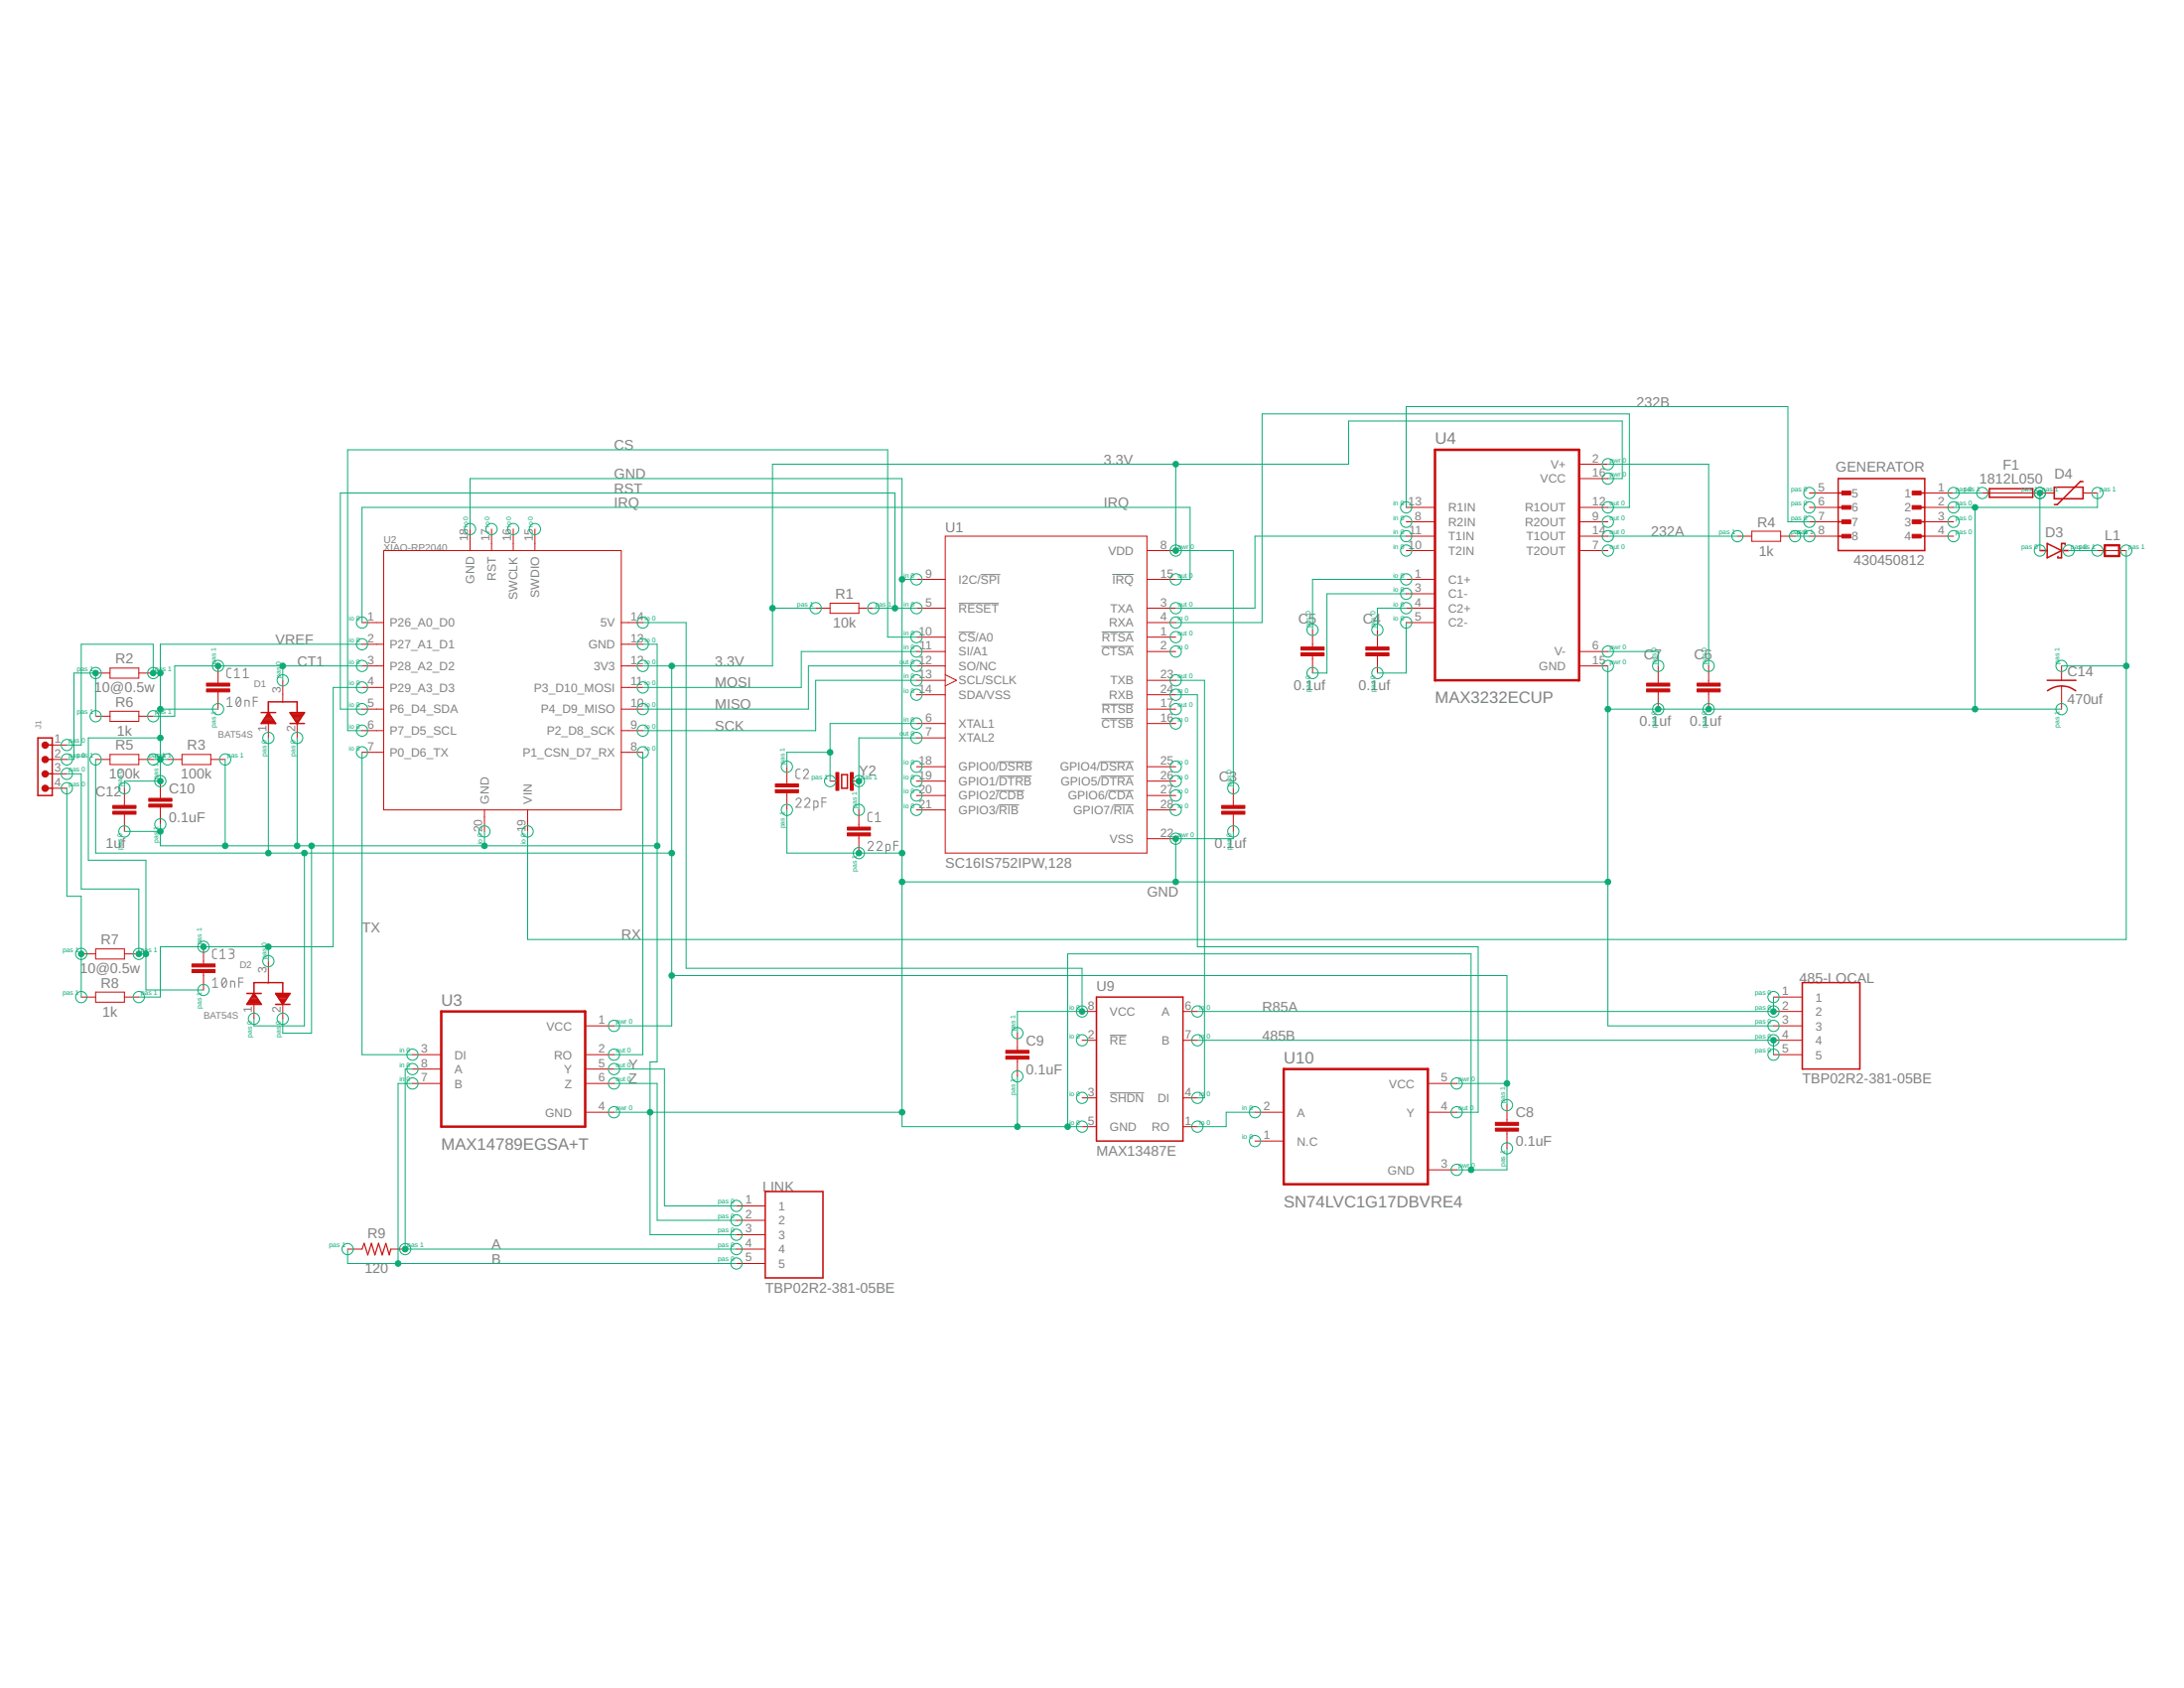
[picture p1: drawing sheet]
<svg xmlns="http://www.w3.org/2000/svg" width="279mm" height="216mm" viewBox="0 0 279 216" stroke-linecap="round" stroke-linejoin="round" font-family="sans-serif">
<g fill="none" stroke="#808080" stroke-width=".13">
<path d="M122.6 77.2h5.2M125.5 73.5h2.5M142.3 73.5h2.7M29 89.5l.4-.3v1.2M29 90.4h.7M29.6 85.5h-.4l-.2 .3 .1 .7 .1 .2h.4M30 86.7h.6M30 85.8l.3-.3v1.2M30.3 89.3l.2-.1a.69 .69 0 0 1 0 1.2 .75 .75 0 0 1-.2-1.1zM30.8 89.5l-.6 .6M31.1 86.7h.7M31.1 85.8l.4-.3v1.2"/>
<path d="M31.3 90.4v-.8l.5 .1 .1 .7M32.4 89.7h.5M32.9 89.2h-.5v1.2M102.4 98.4h-.4l-.2 .3 .1 .8 .5 .1M102.8 98.7a.32 .32 0 0 1 .4-.3 .32 .32 0 0 1 .1 .5l-.5 .7h.6M122.6 80.9h2.2M127.8 97.4h4.3M127.8 99.3h4.2M140.7 97.4h4.3M140.8 99.3h4.2M140.9 82.7h4.1M140.9 91.9h4.1"/>
<path d="M140.9 80.8h4.1M140.9 90.1h4.1M101.8 102.3a.32 .32 0 0 1 .5-.2 .32 .32 0 0 1 .1 .5l-.6 .7h.7M103 102.3a.32 .32 0 0 1 .4-.2 .32 .32 0 0 1 .1 .5l-.5 .7h.6M104.1 103.3l.5-.1v-.5v-.2h-.5v1.2M105.2 102.6h.5M105.7 102.1h-.5v1.2M111 107.9a.32 .32 0 0 1 .5-.3 .32 .32 0 0 1 .1 .5l-.6 .7h.7M111.6 103.9h-.4l-.2 .3 .1 .7 .1 .2h.4M112 105.1h.6M112 104.2l.3-.3v1.2M112.2 107.9a.32 .32 0 0 1 .4-.3 .32 .32 0 0 1 .1 .5l-.5 .7h.6"/>
<path d="M113.3 108.8l.5-.1 .1-.5-.1-.2h-.5v1.2M114.4 108.1h.5M114.9 107.6h-.5v1.2M127.4 101.1h3.6M127.8 103h2.6M141.8 101.1h3.2M142.5 103h2.5M27.2 125.4l.3-.3v1.2M27.2 126.3h.7M27.7 121.4l-.4 .1-.1 .2v.7l.2 .2h.3M28.2 122.6h.6M28.2 121.7l.3-.3v1.2"/>
<path d="M28.5 125.2l.2-.1a.69 .69 0 0 1 0 1.2 .75 .75 0 0 1-.2-1.1zM28.9 125.4l-.5 .6M29.3 121.4h.4a.26 .26 0 0 1 .2 .3 .26 .26 0 0 1-.2 .2h-.3M29.5 126.3v-.8l.5 .1v.7M29.6 121.9a.33 .33 0 0 1 .3 .4 .33 .33 0 0 1-.3 .3h-.3M30.6 125.6h.5M31.1 125.1h-.5v1.2M142 132.4h2.1M142 139.8h4.4"/>
</g>
<g fill="none" stroke="#c90d0c" stroke-width=".13">
<path d="M202 59.4h3.7M46.3 79.6h2.8M49.1 70.4h30.4v33.2h-30.4zM60.1 67.7v2.7M62.9 67.7v2.7M65.7 67.7v2.7M68.4 67.7v2.7M79.5 79.6h2.7M104.4 77.8h1.8M106.2 77.2h3.7v1.2h-3.7zM109.9 77.8h1.8M117.2 74.1h3.7"/>
<path d="M117.2 77.8h3.7M120.9 68.6h25.8v40.5h-25.8zM146.7 74.1h3.7M146.7 77.8h3.7M146.7 79.6h3.7M146.7 70.4h3.7M179.9 68.6h3.7M179.9 74.1h3.7M179.9 77.8h3.7M179.9 79.6h3.7M179.9 70.4h3.7M179.9 64.9h3.7"/>
<path d="M179.9 66.7h3.7M179.9 75.9h3.7M202 68.6h3.7M202 70.4h3.7M202 64.9h3.7M202 66.7h3.7M202 61.2h3.7M222.3 68.6h1.8M224.1 67.9h3.7v1.3h-3.7zM227.8 68.6h1.8M231.5 68.6h3.7M231.5 64.9h3.7"/>
<path d="M231.5 66.7h3.7M231.5 63.1h3.7M246.2 68.6h3.7M246.2 64.9h3.7M246.2 66.7h3.7M246.2 63.1h3.7M253.6 63.1h9.2M266.5 63.1h1.8M268.3 70.4h3.7M6.7 97.1h1.9M6.7 95.3h1.9M6.7 99h1.9"/>
<path d="M12.2 86.1h1.9M12.2 97.1h1.9M12.2 91.6h1.9M14.1 85.4h3.7v1.3h-3.7zM14.1 91h3.7v1.3h-3.7zM14.1 96.5h3.7v1.3h-3.7zM17.8 86.1h1.8M17.8 97.1h1.8M17.8 91.6h1.8M20.5 99.9v2.2M21.4 97.1h1.9M23.3 96.5h3.7v1.3h-3.7z"/>
<path d="M27 97.1h1.8M27.9 85.2v2.2M27.9 88.5v2.2M34.3 92.5v1.9M36.2 87v2.8M38 92.5v1.9M46.3 85.2h2.8M46.3 90.7h2.8M46.3 82.4h2.8M46.3 87.9h2.8M46.3 93.5h2.8M46.3 96.2h2.8"/>
<path d="M79.5 85.2h2.7M79.5 90.7h2.7M79.5 82.4h2.7M79.5 87.9h2.7M79.5 93.5h2.7M79.5 96.2h2.7M100.7 98.1v2.2M106.2 99.9h1M108.9 99.9h1M117.2 81.5h3.7M117.2 83.3h3.7M117.2 92.5h3.7"/>
<path d="M117.2 85.2h3.7M117.2 87h3.7M117.2 88.9h3.7M117.2 98.1h3.7M117.2 99.9h3.7M117.2 94.4h3.7M120.9 86.3l1.5 .7-1.5 .7M146.7 81.5h3.7M146.7 83.3h3.7M146.7 92.5h3.7M146.7 87h3.7M146.7 88.9h3.7"/>
<path d="M146.7 98.1h3.7M146.7 99.9h3.7M146.7 90.7h3.7M167.9 80.6v2.2M167.9 83.9v2.2M176.2 80.6v2.2M176.2 83.9v2.2M202 83.3h3.7M202 85.2h3.7M212.1 85.2v2.2M212.1 88.5v2.2M218.6 85.2v2.2"/>
<path d="M218.6 88.5v2.2M263.7 85.2v1.8M263.7 87.7v3M6.7 100.8h1.9M15.9 100.8v2.2M15.9 104.1v2.2M20.5 103.2v2.2M62 103.6v2.7M67.5 103.6v2.7M100.7 101.4v2.2M109.9 103.6v2.2M109.9 106.9v2.2"/>
<path d="M117.2 101.7h3.7M117.2 103.6h3.7M146.7 101.7h3.7M146.7 103.6h3.7M146.7 107.3h3.7M157.8 100.8v2.2M157.8 104.1v2.2M10.4 122h1.8M10.4 127.5h1.8M12.2 121.4h3.7v1.3h-3.7zM12.2 126.9h3.7v1.3h-3.7zM15.9 122h1.9"/>
<path d="M15.9 127.5h1.9M26 121.1v2.2M26 124.4v2.2M32.5 128.5v1.8M34.3 122.9v2.8M36.2 128.5v1.8M52.8 136.7h3.7M52.8 138.6h3.7M52.8 134.9h3.7M74.9 136.7h3.6M74.9 138.6h3.6M74.9 134.9h3.6"/>
<path d="M74.9 131.2h3.6M130.2 132.1v2.2M130.2 135.4v2.3M138.4 129.4h1.9M138.4 133.1h1.9M151.3 129.4h1.9M151.3 133.1h1.9M182.7 138.6h3.7M226.9 134.9h3.7M226.9 131.2h3.7M226.9 129.4h3.7M226.9 133.1h3.7"/>
<path d="M226.9 127.5h3.7M44.5 159.8h1.8M50 159.8h1.8M74.9 142.3h3.6M94.2 154.2h3.7M94.2 156.1h3.7M94.2 157.9h3.7M94.2 159.8h3.7M138.4 144.1h1.9M138.4 140.4h1.9M151.3 144.1h1.9M151.3 140.4h1.9"/>
<path d="M160.5 142.3h3.7M160.5 145.9h3.7M182.7 142.3h3.7M182.7 149.6h3.7M192.8 141.4v2.2M192.8 144.7v2.2M94.2 161.6h3.7"/>
</g>
<path d="M183.6 57.5h18.4v29.5h-18.4zM56.5 129.4h18.4v14.7h-18.4zM164.2 136.7h18.5v14.8h-18.5z" fill="none" stroke="#c90d0c" stroke-width=".32"/>
<g fill="#c90d0c" stroke="#c90d0c" stroke-width=".13">
<path d="M108.4 106.5h3v.4h-3z"/>
<path d="M108.4 105.8h3v.4h-3z"/>
<path d="M99.2 101h3v.4h-3z"/>
<path d="M99.2 100.3h3v.3h-3z"/>
<path d="M106.9 98.8h.4v2.3h-.4z"/>
<path d="M108.8 98.8h.4v2.3h-.4z"/>
<path d="M156.3 103.8h3v.3h-3z"/>
<path d="M156.3 103h3v.4h-3z"/>
<path d="M174.7 83.5h3v.4h-3z"/>
<path d="M174.7 82.8h3v.3h-3z"/>
<path d="M166.4 83.5h3v.4h-3z"/>
<path d="M166.4 82.8h3v.3h-3z"/>
<path d="M217.1 88.1h3v.4h-3z"/>
<path d="M217.1 87.4h3v.4h-3z"/>
<path d="M210.7 88.1h2.9v.4h-2.9z"/>
<path d="M210.7 87.4h2.9v.4h-2.9z"/>
<path d="M244.6 62.8h1.2v.5h-1.2z"/>
<path d="M244.6 64.7h1.2v.4h-1.2z"/>
<path d="M244.6 66.5h1.2v.5h-1.2z"/>
<path d="M244.6 68.3h1.2v.5h-1.2z"/>
<path d="M235.6 62.8h1.2v.5h-1.2z"/>
<path d="M235.6 64.7h1.2v.4h-1.2z"/>
<path d="M235.6 66.5h1.2v.5h-1.2z"/>
<path d="M235.6 68.3h1.2v.5h-1.2z"/>
<path d="M191.3 144.3h3v.4h-3z"/>
<path d="M191.3 143.6h3v.3h-3z"/>
<path d="M128.7 135.1h2.9v.4h-2.9z"/>
<path d="M128.7 134.3h2.9v.4h-2.9z"/>
<path d="M19 102.8h3v.4h-3z"/>
<path d="M19 102.1h3v.4h-3z"/>
<path d="M26.4 88.1h3v.4h-3z"/>
<path d="M26.4 87.4h3v.4h-3z"/>
<path d="M14.4 103.8h3v.3h-3z"/>
<path d="M14.4 103h3v.4h-3z"/>
<path d="M24.6 124h2.9v.4h-2.9z"/>
<path d="M24.6 123.3h2.9v.4h-2.9z"/>
</g>
<g fill="none" stroke="#c90d0c" stroke-width=".19">
<path d="M235.2 61.2h11v9.2h-11zM235.2 63.1h1.4M235.2 64.9h1.4M235.2 66.7h1.4M235.2 68.6h1.4M244.8 63.1h1.4M244.8 64.9h1.4M244.8 66.7h1.4M244.8 68.6h1.4M254.5 62.5h5.6v1.1h-5.6zM261 70.4h.9M261.9 69.5l1.8 .9-1.8 1z"/>
<path d="M262.8 62.3h3.7v1.5h-3.7zM263.7 70.4h.9M264.2 69.7v-.2h-.5v1.9h-.4v-.2M266.5 61.6h-.4l-2.9 2.9h-.4M4.8 94.4h1.9v7.3h-1.9zM5.8 97.1h.9M5.8 95.3h.9M5.8 99h.9M33.4 91.1h1.9M33.5 92.4h1.7M33.6 92.2h1.5M33.7 92.1h1.3"/>
<path d="M33.8 91.9h1.1M33.9 91.8h.9M34 91.6h.7M34.1 91.5h.5M34.2 91.3h.3M34.3 91.2h.1M34.3 91.1l1 1.4h-1.9zM34.3 91.1v-1.3h3.7v1.3M37.1 91.1h1.8l-.9 1.4zM37.1 92.5h1.8M37.1 91.2h1.8M37.2 91.3h1.6"/>
<path d="M37.3 91.5h1.4M37.4 91.6h1.2M37.5 91.8h1M37.6 91.9h.8M37.7 92.1h.6M37.8 92.2h.4M37.9 92.4h.2M107.7 99.1h.7v1.7h-.7zM261.9 87h3.7M261.9 88.3a2.94 2.94 0 0 1 3.6 0M5.8 100.8h.9M31.6 127.1h1.8"/>
<path d="M31.6 128.4h1.8M31.7 128.2h1.6M31.8 128.1h1.4M31.9 127.9h1.2M32 127.8h1M32.1 127.6h.8M32.2 127.5h.6M32.3 127.3h.4M32.4 127.2h.2M32.5 127.1l.9 1.4h-1.8zM32.5 127.1v-1.4h3.7v1.4M35.3 127.1h1.8l-.9 1.4z"/>
<path d="M35.3 128.5h1.8M35.3 127.2h1.7M35.4 127.3h1.5M35.5 127.5h1.3M35.6 127.6h1.1M35.7 127.8h.9M35.8 127.9h.7M35.9 128.1h.5M36 128.2h.3M36.1 128.4h.1M140.3 127.5h11v18.4h-11zM230.6 125.7h7.3v11h-7.3z"/>
<path d="M97.9 152.4h7.4v11h-7.4z"/>
</g>
<path d="M46.3 159.8l.3-.8 .5 1.5 .4-1.5 .5 1.5 .4-1.5 .5 1.5 .5-1.5 .4 1.5 .2-.7" fill="none" stroke="#c90d0c" stroke-width=".15"/>
<path d="M269.3 69.7h1.8v1.4h-1.8z" fill="none" stroke="#c90d0c" stroke-width=".3"/>
<g fill="#c90d0c" stroke="#c90d0c" stroke-width=".13">
<circle cx="5.8" cy="97.1" r=".42"/>
<circle cx="5.8" cy="95.3" r=".42"/>
<circle cx="5.8" cy="99" r=".42"/>
<circle cx="5.8" cy="100.8" r=".42"/>
</g>
<g fill="none" stroke="#0dab76" stroke-width=".13">
<path d="M150.4 59.4v11h7.4v30.4M205.7 59.4h12.9v25.8M60.1 67.7v-6.5h55.3v82.9h23M82.2 79.6h5.6v44.2h50.6v5.6h-8.2v2.7M98.8 77.8h5.6M111.7 77.8h5.5M114.5 77.8v-14.7h-71v27.6h2.8M115.4 74.1h1.8M150.4 74.1h1.9v-9.2h-106v14.7M179.9 74.1h-12v6.5M179.9 68.6h-19.4v9.2h-10.1M179.9 77.8h-3.7v2.8"/>
<path d="M179.9 75.9h-10.1v10.2h-1.9M179.9 79.6v6.5h-3.7M179.9 64.9v-12.9h48.8v14.7h2.8M205.7 61.2h1.8v-7.4h-35v5.6h-73.7v25.8h-16.6M205.7 64.9h2.7v-12h-46.9v26.7h-11.1M205.7 68.6h16.6M229.6 68.6h1.9M249.9 63.1h3.7M252.7 64.9v25.8M261 63.1v7.3M264.6 70.4h3.7M268.3 63.1v1.8h-18.4"/>
<path d="M272 70.4v49.8h-204.5v-13.9M8.6 99h1.8v14.7h7.4v8.3h.9M12.2 91.6v-5.5h-2.7v11h-.9M12.2 97.1v12h73.7M19.6 97.1h1.8M20.5 90.7h7.4M20.5 94.4h-9.2v15.6h7.4v16.6h7.3M20.5 86.1h-.9v-3.7h-9.2v12.9h-1.8M28.8 97.1v11.1M34.3 94.4v14.7M36.2 85.2v1.8M38 94.4v13.8"/>
<path d="M46.3 85.2h-23.9v6.4h-2.8M46.3 87.9h-3.7v33.2h-22.1v6.4h-2.7M46.3 96.2v38.7h6.5M46.3 82.4h-25.8v17.5h-4.6v.9M82.2 96.2v38.7h-3.7M82.2 82.4h1.9v53.4h-.9v22.1h11M85.9 85.2v46h-7.4M106.2 96.2h-5.5v1.9M117.2 85.2h-13.8v5.5h-21.2M117.2 83.3h-14.7v4.6h-20.3M117.2 81.5h-3.6v-24h-69.1v36h1.8M117.2 87h-12.8v6.5h-22.2"/>
<path d="M117.2 92.5h-11v7.4M117.2 94.4h-7.3v9.2M150.4 87h3.7v53.4h-.9M150.4 88.9h2.8v32.2h35.9v21.2h-2.7M205.7 90.7h58M205.7 83.3h6.4v1.9M205.7 85.2v46h21.2M263.7 85.2h8.3M8.6 100.8v13.8h1.8v12.9M15.9 106.3h4.6M20.5 105.4v2.8h63.6M38.9 109.1v22.1h-6.4v-.9"/>
<path d="M39.9 108.2v23.9h-3.7v-1.8M62 106.3v1.9M100.7 103.6v5.5h14.7M115.4 112.8h90.3M157.8 106.3v1h-7.4v5.5M34.3 121.1v1.8M52.8 136.7h-1v23.1h42.4M52.8 138.6h-1.9v23M78.5 136.7h6.5v17.5h9.2M78.5 138.6h5.6v17.5h10.1M85.9 124.8h106.9v16.6M130.2 137.7v6.4"/>
<path d="M153.2 133.1h73.7v1.8M186.4 138.6h6.4M226.9 127.5v1.9h-73.7M44.5 159.8v1.8h49.7M78.5 142.3h36.9M136.6 144.1v-22.1h51.6v27.6M160.5 142.3h-3.6v1.8h-3.7M192.8 146.9v2.7h-6.4"/>
<circle cx="205.7" cy="59.4" r=".72"/>
<circle cx="46.3" cy="79.6" r=".72"/>
<circle cx="60.1" cy="67.7" r=".72"/>
<circle cx="62.9" cy="67.7" r=".72"/>
<circle cx="65.7" cy="67.7" r=".72"/>
<circle cx="68.4" cy="67.7" r=".72"/>
<circle cx="82.2" cy="79.6" r=".72"/>
<circle cx="104.4" cy="77.8" r=".72"/>
<circle cx="111.7" cy="77.8" r=".72"/>
<circle cx="117.2" cy="77.8" r=".72"/>
<circle cx="117.2" cy="74.1" r=".72"/>
<circle cx="150.4" cy="79.6" r=".72"/>
<circle cx="150.4" cy="77.8" r=".72"/>
<circle cx="150.4" cy="74.1" r=".72"/>
<circle cx="150.4" cy="70.4" r=".72"/>
<circle cx="179.9" cy="70.4" r=".72"/>
<circle cx="179.9" cy="77.8" r=".72"/>
<circle cx="179.9" cy="79.6" r=".72"/>
<circle cx="179.9" cy="64.9" r=".72"/>
<circle cx="179.9" cy="68.6" r=".72"/>
<circle cx="179.9" cy="74.1" r=".72"/>
<circle cx="179.9" cy="66.7" r=".72"/>
<circle cx="179.9" cy="75.9" r=".72"/>
<circle cx="205.7" cy="64.9" r=".72"/>
<circle cx="205.7" cy="68.6" r=".72"/>
<circle cx="205.7" cy="66.7" r=".72"/>
<circle cx="205.7" cy="61.2" r=".72"/>
<circle cx="205.7" cy="70.4" r=".72"/>
<circle cx="222.3" cy="68.6" r=".72"/>
<circle cx="229.6" cy="68.6" r=".72"/>
<circle cx="231.5" cy="63.1" r=".72"/>
<circle cx="231.5" cy="66.7" r=".72"/>
<circle cx="231.5" cy="64.9" r=".72"/>
<circle cx="231.5" cy="68.6" r=".72"/>
<circle cx="249.9" cy="66.7" r=".72"/>
<circle cx="249.9" cy="64.9" r=".72"/>
<circle cx="249.9" cy="63.1" r=".72"/>
<circle cx="249.9" cy="68.6" r=".72"/>
<circle cx="253.6" cy="63.1" r=".72"/>
<circle cx="261" cy="63.1" r=".72"/>
<circle cx="261" cy="70.4" r=".72"/>
<circle cx="264.6" cy="70.4" r=".72"/>
<circle cx="268.3" cy="63.1" r=".72"/>
<circle cx="268.3" cy="70.4" r=".72"/>
<circle cx="272" cy="70.4" r=".72"/>
<circle cx="8.6" cy="97.1" r=".72"/>
<circle cx="8.6" cy="95.3" r=".72"/>
<circle cx="8.6" cy="99" r=".72"/>
<circle cx="12.2" cy="97.1" r=".72"/>
<circle cx="12.2" cy="91.6" r=".72"/>
<circle cx="12.2" cy="86.1" r=".72"/>
<circle cx="19.6" cy="91.6" r=".72"/>
<circle cx="19.6" cy="97.1" r=".72"/>
<circle cx="19.6" cy="86.1" r=".72"/>
<circle cx="20.5" cy="99.9" r=".72"/>
<circle cx="21.4" cy="97.1" r=".72"/>
<circle cx="27.9" cy="90.7" r=".72"/>
<circle cx="27.9" cy="85.2" r=".72"/>
<circle cx="28.8" cy="97.1" r=".72"/>
<circle cx="34.3" cy="94.4" r=".72"/>
<circle cx="36.2" cy="87" r=".72"/>
<circle cx="38" cy="94.4" r=".72"/>
<circle cx="46.3" cy="93.5" r=".72"/>
<circle cx="46.3" cy="87.9" r=".72"/>
<circle cx="46.3" cy="90.7" r=".72"/>
<circle cx="46.3" cy="96.2" r=".72"/>
<circle cx="46.3" cy="82.4" r=".72"/>
<circle cx="46.3" cy="85.2" r=".72"/>
<circle cx="82.2" cy="96.2" r=".72"/>
<circle cx="82.2" cy="90.7" r=".72"/>
<circle cx="82.2" cy="93.5" r=".72"/>
<circle cx="82.2" cy="87.9" r=".72"/>
<circle cx="82.2" cy="82.4" r=".72"/>
<circle cx="82.2" cy="85.2" r=".72"/>
<circle cx="100.7" cy="98.1" r=".72"/>
<circle cx="106.2" cy="99.9" r=".72"/>
<circle cx="109.9" cy="99.9" r=".72"/>
<circle cx="117.2" cy="99.9" r=".72"/>
<circle cx="117.2" cy="94.4" r=".72"/>
<circle cx="117.2" cy="88.9" r=".72"/>
<circle cx="117.2" cy="98.1" r=".72"/>
<circle cx="117.2" cy="92.5" r=".72"/>
<circle cx="117.2" cy="87" r=".72"/>
<circle cx="117.2" cy="83.3" r=".72"/>
<circle cx="117.2" cy="85.2" r=".72"/>
<circle cx="117.2" cy="81.5" r=".72"/>
<circle cx="150.4" cy="99.9" r=".72"/>
<circle cx="150.4" cy="90.7" r=".72"/>
<circle cx="150.4" cy="88.9" r=".72"/>
<circle cx="150.4" cy="98.1" r=".72"/>
<circle cx="150.4" cy="92.5" r=".72"/>
<circle cx="150.4" cy="87" r=".72"/>
<circle cx="150.4" cy="81.5" r=".72"/>
<circle cx="150.4" cy="83.3" r=".72"/>
<circle cx="167.9" cy="80.6" r=".72"/>
<circle cx="167.9" cy="86.1" r=".72"/>
<circle cx="176.2" cy="80.6" r=".72"/>
<circle cx="176.2" cy="86.1" r=".72"/>
<circle cx="205.7" cy="85.2" r=".72"/>
<circle cx="205.7" cy="83.3" r=".72"/>
<circle cx="212.1" cy="90.7" r=".72"/>
<circle cx="212.1" cy="85.2" r=".72"/>
<circle cx="218.6" cy="90.7" r=".72"/>
<circle cx="218.6" cy="85.2" r=".72"/>
<circle cx="263.7" cy="90.7" r=".72"/>
<circle cx="263.7" cy="85.2" r=".72"/>
<circle cx="8.6" cy="100.8" r=".72"/>
<circle cx="15.9" cy="106.3" r=".72"/>
<circle cx="15.9" cy="100.8" r=".72"/>
<circle cx="20.5" cy="105.4" r=".72"/>
<circle cx="62" cy="106.3" r=".72"/>
<circle cx="67.5" cy="106.3" r=".72"/>
<circle cx="100.7" cy="103.6" r=".72"/>
<circle cx="109.9" cy="109.1" r=".72"/>
<circle cx="109.9" cy="103.6" r=".72"/>
<circle cx="117.2" cy="103.6" r=".72"/>
<circle cx="117.2" cy="101.7" r=".72"/>
<circle cx="150.4" cy="101.7" r=".72"/>
<circle cx="150.4" cy="103.6" r=".72"/>
<circle cx="150.4" cy="107.3" r=".72"/>
<circle cx="157.8" cy="100.8" r=".72"/>
<circle cx="157.8" cy="106.3" r=".72"/>
<circle cx="10.4" cy="127.5" r=".72"/>
<circle cx="10.4" cy="122" r=".72"/>
<circle cx="17.8" cy="122" r=".72"/>
<circle cx="17.8" cy="127.5" r=".72"/>
<circle cx="26" cy="126.6" r=".72"/>
<circle cx="26" cy="121.1" r=".72"/>
<circle cx="32.5" cy="130.3" r=".72"/>
<circle cx="34.3" cy="122.9" r=".72"/>
<circle cx="36.2" cy="130.3" r=".72"/>
<circle cx="52.8" cy="138.6" r=".72"/>
<circle cx="52.8" cy="134.9" r=".72"/>
<circle cx="52.8" cy="136.7" r=".72"/>
<circle cx="78.5" cy="138.6" r=".72"/>
<circle cx="78.5" cy="134.9" r=".72"/>
<circle cx="78.5" cy="131.2" r=".72"/>
<circle cx="78.5" cy="136.7" r=".72"/>
<circle cx="130.2" cy="137.7" r=".72"/>
<circle cx="130.2" cy="132.1" r=".72"/>
<circle cx="138.4" cy="129.4" r=".72"/>
<circle cx="138.4" cy="133.1" r=".72"/>
<circle cx="153.2" cy="129.4" r=".72"/>
<circle cx="153.2" cy="133.1" r=".72"/>
<circle cx="186.4" cy="138.6" r=".72"/>
<circle cx="226.9" cy="134.9" r=".72"/>
<circle cx="226.9" cy="127.5" r=".72"/>
<circle cx="226.9" cy="131.2" r=".72"/>
<circle cx="226.9" cy="129.4" r=".72"/>
<circle cx="226.9" cy="133.1" r=".72"/>
<circle cx="44.5" cy="159.8" r=".72"/>
<circle cx="51.8" cy="159.8" r=".72"/>
<circle cx="78.5" cy="142.3" r=".72"/>
<circle cx="94.2" cy="156.1" r=".72"/>
<circle cx="94.2" cy="159.8" r=".72"/>
<circle cx="94.2" cy="157.9" r=".72"/>
<circle cx="94.2" cy="154.2" r=".72"/>
<circle cx="138.4" cy="140.4" r=".72"/>
<circle cx="138.4" cy="144.1" r=".72"/>
<circle cx="153.2" cy="140.4" r=".72"/>
<circle cx="153.2" cy="144.1" r=".72"/>
<circle cx="160.5" cy="145.9" r=".72"/>
<circle cx="160.5" cy="142.3" r=".72"/>
<circle cx="186.4" cy="142.3" r=".72"/>
<circle cx="186.4" cy="149.6" r=".72"/>
<circle cx="192.8" cy="146.9" r=".72"/>
<circle cx="192.8" cy="141.4" r=".72"/>
<circle cx="94.2" cy="161.6" r=".72"/>
</g>
<g fill="#0dab76" stroke="#0dab76" stroke-width=".13">
<circle cx="114.5" cy="77.8" r=".36"/>
<circle cx="106.2" cy="96.2" r=".36"/>
<circle cx="109.9" cy="99.9" r=".36"/>
<circle cx="51.8" cy="159.8" r=".36"/>
<circle cx="50.9" cy="161.6" r=".36"/>
<circle cx="138.4" cy="129.4" r=".36"/>
<circle cx="226.9" cy="129.4" r=".36"/>
<circle cx="226.9" cy="133.1" r=".36"/>
<circle cx="272" cy="85.2" r=".36"/>
<circle cx="12.2" cy="86.1" r=".36"/>
<circle cx="27.9" cy="85.2" r=".36"/>
<circle cx="36.2" cy="85.2" r=".36"/>
<circle cx="10.4" cy="122" r=".36"/>
<circle cx="26" cy="121.1" r=".36"/>
<circle cx="34.3" cy="121.1" r=".36"/>
<circle cx="17.8" cy="122" r=".36"/>
<circle cx="18.7" cy="122" r=".36"/>
<circle cx="20.5" cy="97.1" r=".36"/>
<circle cx="19.6" cy="86.1" r=".36"/>
<circle cx="20.5" cy="90.7" r=".36"/>
<circle cx="20.5" cy="99.9" r=".36"/>
<circle cx="20.5" cy="94.4" r=".36"/>
<circle cx="20.5" cy="86.1" r=".36"/>
<circle cx="192.8" cy="138.6" r=".36"/>
<circle cx="85.9" cy="85.2" r=".36"/>
<circle cx="150.4" cy="70.4" r=".36"/>
<circle cx="98.8" cy="77.8" r=".36"/>
<circle cx="150.4" cy="59.4" r=".36"/>
<circle cx="85.9" cy="124.8" r=".36"/>
<circle cx="85.9" cy="109.1" r=".36"/>
<circle cx="34.3" cy="109.1" r=".36"/>
<circle cx="38.9" cy="109.1" r=".36"/>
<circle cx="136.6" cy="144.1" r=".36"/>
<circle cx="188.2" cy="149.6" r=".36"/>
<circle cx="115.4" cy="74.1" r=".36"/>
<circle cx="115.4" cy="112.8" r=".36"/>
<circle cx="115.4" cy="109.1" r=".36"/>
<circle cx="109.9" cy="109.1" r=".36"/>
<circle cx="150.4" cy="107.3" r=".36"/>
<circle cx="83.2" cy="142.3" r=".36"/>
<circle cx="212.1" cy="90.7" r=".36"/>
<circle cx="205.7" cy="90.7" r=".36"/>
<circle cx="150.4" cy="112.8" r=".36"/>
<circle cx="130.2" cy="144.1" r=".36"/>
<circle cx="115.4" cy="142.3" r=".36"/>
<circle cx="62" cy="108.2" r=".36"/>
<circle cx="84.1" cy="108.2" r=".36"/>
<circle cx="28.8" cy="108.2" r=".36"/>
<circle cx="38" cy="108.2" r=".36"/>
<circle cx="20.5" cy="106.3" r=".36"/>
<circle cx="39.9" cy="108.2" r=".36"/>
<circle cx="218.6" cy="90.7" r=".36"/>
<circle cx="252.7" cy="64.9" r=".36"/>
<circle cx="205.7" cy="112.8" r=".36"/>
<circle cx="252.7" cy="90.7" r=".36"/>
<circle cx="261" cy="63.1" r=".36"/>
</g>
<g font-size="2.1" fill="#808080">
<text x="183.6" y="56.8">U4</text>
<text x="183.6" y="89.9">MAX3232ECUP</text>
<text x="56.4" y="128.6">U3</text>
<text x="164.2" y="136">U10</text>
<text x="56.4" y="147">MAX14789EGSA+T</text>
<text x="164.2" y="154.4">SN74LVC1G17DBVRE4</text>
</g>
<g font-size="1.8" fill="#808080">
<text x="209.4" y="52">232B</text>
<text x="78.6" y="57.5">CS</text>
<text x="141.2" y="59.4">3.3V</text>
<text x="78.6" y="64.9">IRQ</text>
<text x="78.6" y="63.1">RST</text>
<text x="78.6" y="61.2">GND</text>
<text x="141.2" y="64.9">IRQ</text>
<text x="234.9" y="60.3">GENERATOR</text>
<text x="253.2" y="61.8">1812L050</text>
<text x="256.2" y="60">F1</text>
<text x="262.8" y="61.2">D4</text>
<text x="120.9" y="68">U1</text>
<text x="211.2" y="68.6">232A</text>
<text x="224.8" y="67.4">R4</text>
<text x="225" y="71.1">1k</text>
<text x="261.6" y="68.8">D3</text>
<text x="269.3" y="69">L1</text>
<text x="106.9" y="76.6">R1</text>
<text x="237.1" y="72.3">430450812</text>
<text x="35.3" y="82.4">VREF</text>
<text x="106.6" y="80.3">10k</text>
<text x="166.1" y="79.7">C5</text>
<text x="174.4" y="79.7">C4</text>
<text x="12.1" y="88.6">10@0.5w</text>
<text x="14.7" y="84.9">R2</text>
<text x="38" y="85.2">CT1</text>
<text x="91.5" y="87.9">MOSI</text>
<text x="91.5" y="85.2">3.3V</text>
<text x="165.5" y="88.2">0.1uf</text>
<text x="173.8" y="88.2">0.1uf</text>
<text x="210.3" y="84.3">C7</text>
<text x="216.7" y="84.3">C6</text>
<text x="264.5" y="86.5">C14</text>
<text x="14.7" y="95.9">R5</text>
<text x="14.7" y="90.4">R6</text>
<text x="15" y="94.1">1k</text>
<text x="24" y="95.9">R3</text>
<text x="91.5" y="90.7">MISO</text>
<text x="91.5" y="93.5">SCK</text>
<text x="209.7" y="92.8">0.1uf</text>
<text x="216.2" y="92.8">0.1uf</text>
<text x="264.5" y="90">470uf</text>
<text x="12.2" y="101.8">C12</text>
<text x="13.9" y="99.6">100k</text>
<text x="21.6" y="101.5">C10</text>
<text x="23.2" y="99.6">100k</text>
<text x="109.9" y="99.2">Y2</text>
<text x="155.9" y="100">C3</text>
<text x="21.6" y="105.2">0.1uF</text>
<text x="13.5" y="108.5">1uf</text>
<text x="120.9" y="111">SC16IS752IPW,128</text>
<text x="155.4" y="108.5">0.1uf</text>
<text x="46.3" y="119.2">TX</text>
<text x="146.7" y="114.6">GND</text>
<text x="10.2" y="124.5">10@0.5w</text>
<text x="12.9" y="120.8">R7</text>
<text x="79.5" y="120.2">RX</text>
<text x="230.2" y="125.7">485-LOCAL</text>
<text x="12.9" y="126.3">R8</text>
<text x="13.1" y="130">1k</text>
<text x="140.3" y="126.8">U9</text>
<text x="161.5" y="129.4">R85A</text>
<text x="80.4" y="136.7">Y</text>
<text x="131.3" y="137.4">0.1uF</text>
<text x="131.3" y="133.7">C9</text>
<text x="161.5" y="133.1">485B</text>
<text x="80.4" y="138.6">Z</text>
<text x="193.9" y="142.9">C8</text>
<text x="230.6" y="138.6">TBP02R2-381-05BE</text>
<text x="140.3" y="147.8">MAX13487E</text>
<text x="193.9" y="146.6">0.1uF</text>
<text x="97.5" y="152.4">LINK</text>
<text x="47" y="158.4">R9</text>
<text x="62.9" y="159.8">A</text>
<text x="62.9" y="161.6">B</text>
<text x="46.7" y="162.8">120</text>
<text x="97.9" y="165.3">TBP02R2-381-05BE</text>
</g>
<g font-size="1.5" fill="#808080">
<text x="198.4" y="59.9">V+</text>
<text x="203.7" y="59.1">2</text>
<text x="180.2" y="64.6">13</text>
<text x="185.3" y="65.5">R1IN</text>
<text x="195.1" y="65.5">R1OUT</text>
<text x="197" y="61.8">VCC</text>
<text x="203.7" y="61">16</text>
<text x="203.7" y="64.6">12</text>
<text x="232.6" y="62.8">5</text>
<text x="232.6" y="64.6">6</text>
<text x="236.9" y="63.6">5</text>
<text x="236.9" y="65.5">6</text>
<text x="243.7" y="63.6">1</text>
<text x="243.7" y="65.5">2</text>
<text x="247.9" y="62.8">1</text>
<text x="247.9" y="64.6">2</text>
<text x="59.9" y="69.3" transform="rotate(-90 59.9 69.3)">18</text>
<text x="62.6" y="69.3" transform="rotate(-90 62.6 69.3)">17</text>
<text x="65.4" y="69.3" transform="rotate(-90 65.4 69.3)">16</text>
<text x="68.2" y="69.3" transform="rotate(-90 68.2 69.3)">15</text>
<text x="141.8" y="71">VDD</text>
<text x="148.4" y="70.2">8</text>
<text x="180.2" y="70.2">10</text>
<text x="180.3" y="68.3">11</text>
<text x="181" y="66.5">8</text>
<text x="185.3" y="67.3">R2IN</text>
<text x="185.3" y="69.1">T1IN</text>
<text x="185.3" y="71">T2IN</text>
<text x="195.1" y="67.3">R2OUT</text>
<text x="195.3" y="69.1">T1OUT</text>
<text x="195.3" y="71">T2OUT</text>
<text x="203.7" y="66.5">9</text>
<text x="203.7" y="68.3">14</text>
<text x="203.7" y="70.2">7</text>
<text x="232.6" y="66.5">7</text>
<text x="232.6" y="68.3">8</text>
<text x="236.9" y="67.3">7</text>
<text x="236.9" y="69.1">8</text>
<text x="243.7" y="67.3">3</text>
<text x="243.7" y="69.1">4</text>
<text x="247.9" y="66.5">3</text>
<text x="247.9" y="68.3">4</text>
<text x="60.7" y="74.6" transform="rotate(-90 60.7 74.6)">GND</text>
<text x="63.4" y="74.3" transform="rotate(-90 63.4 74.3)">RST</text>
<text x="66.2" y="76.7" transform="rotate(-90 66.2 76.7)">SWCLK</text>
<text x="69" y="76.4" transform="rotate(-90 69 76.4)">SWDIO</text>
<text x="118.4" y="73.9">9</text>
<text x="118.4" y="77.5">5</text>
<text x="122.6" y="74.7">I2C/SPI</text>
<text x="142.3" y="74.7">IRQ</text>
<text x="148.4" y="73.9">15</text>
<text x="148.4" y="77.5">3</text>
<text x="181" y="73.9">1</text>
<text x="181" y="75.7">3</text>
<text x="181" y="77.5">4</text>
<text x="185.3" y="74.7">C1+</text>
<text x="185.3" y="76.5">C1-</text>
<text x="47" y="79.4">1</text>
<text x="47" y="82.1">2</text>
<text x="49.9" y="80.2">P26_A0_D0</text>
<text x="49.9" y="83">P27_A1_D1</text>
<text x="75.3" y="83">GND</text>
<text x="76.8" y="80.2">5V</text>
<text x="80.7" y="82.1">13</text>
<text x="80.7" y="79.4">14</text>
<text x="117.5" y="81.2">10</text>
<text x="117.6" y="83.1">11</text>
<text x="122.6" y="82">CS/A0</text>
<text x="122.6" y="83.9">SI/A1</text>
<text x="122.6" y="78.4">RESET</text>
<text x="140.9" y="83.9">CTSA</text>
<text x="140.9" y="82">RTSA</text>
<text x="141.9" y="80.2">RXA</text>
<text x="142" y="78.3">TXA</text>
<text x="148.4" y="83.1">2</text>
<text x="148.4" y="81.2">1</text>
<text x="148.4" y="79.4">4</text>
<text x="181" y="79.4">5</text>
<text x="185.3" y="78.4">C2+</text>
<text x="185.3" y="80.2">C2-</text>
<text x="198.8" y="83.9">V-</text>
<text x="203.7" y="83.1">6</text>
<text x="35.9" y="88.6" transform="rotate(-90 35.9 88.6)">3</text>
<text x="47" y="84.9">3</text>
<text x="47" y="87.7">4</text>
<text x="49.9" y="85.7">P28_A2_D2</text>
<text x="49.9" y="88.5">P29_A3_D3</text>
<text x="68.3" y="88.5">P3_D10_MOSI</text>
<text x="76" y="85.7">3V3</text>
<text x="80.7" y="87.7">11</text>
<text x="80.7" y="84.9">12</text>
<text x="117.5" y="84.9">12</text>
<text x="117.5" y="86.7">13</text>
<text x="117.5" y="88.6">14</text>
<text x="122.6" y="85.7">SO/NC</text>
<text x="122.6" y="87.6">SCL/SCLK</text>
<text x="122.6" y="89.4">SDA/VSS</text>
<text x="141.9" y="89.4">RXB</text>
<text x="142" y="87.6">TXB</text>
<text x="148.4" y="88.6">24</text>
<text x="148.4" y="86.7">23</text>
<text x="196.9" y="85.7">GND</text>
<text x="203.7" y="84.9">15</text>
<text x="7" y="95">1</text>
<text x="34.1" y="93.7" transform="rotate(-90 34.1 93.7)">1</text>
<text x="37.8" y="93.7" transform="rotate(-90 37.8 93.7)">2</text>
<text x="47" y="90.4">5</text>
<text x="47" y="93.2">6</text>
<text x="47" y="96">7</text>
<text x="49.9" y="91.2">P6_D4_SDA</text>
<text x="49.9" y="94">P7_D5_SCL</text>
<text x="69.2" y="91.2">P4_D9_MISO</text>
<text x="69.9" y="94">P2_D8_SCK</text>
<text x="80.7" y="96">8</text>
<text x="80.7" y="93.2">9</text>
<text x="80.7" y="90.4">10</text>
<text x="118.4" y="92.3">6</text>
<text x="118.4" y="94.1">7</text>
<text x="122.6" y="93.1">XTAL1</text>
<text x="122.6" y="94.9">XTAL2</text>
<text x="140.9" y="93.1">CTSB</text>
<text x="140.9" y="91.2">RTSB</text>
<text x="148.4" y="92.3">16</text>
<text x="148.4" y="90.4">17</text>
<text x="7" y="96.9">2</text>
<text x="7" y="98.7">3</text>
<text x="7" y="100.6">4</text>
<text x="49.9" y="96.8">P0_D6_TX</text>
<text x="66.9" y="96.8">P1_CSN_D7_RX</text>
<text x="117.5" y="97.8">18</text>
<text x="117.5" y="99.6">19</text>
<text x="117.5" y="101.5">20</text>
<text x="122.6" y="98.6">GPIO0/DSRB</text>
<text x="122.6" y="100.5">GPIO1/DTRB</text>
<text x="135.6" y="98.6">GPIO4/DSRA</text>
<text x="135.7" y="100.4">GPIO5/DTRA</text>
<text x="148.4" y="97.8">25</text>
<text x="148.4" y="99.6">26</text>
<text x="148.4" y="101.5">27</text>
<text x="61.7" y="106.5" transform="rotate(-90 61.7 106.5)">20</text>
<text x="62.5" y="102.8" transform="rotate(-90 62.5 102.8)">GND</text>
<text x="67.2" y="106.5" transform="rotate(-90 67.2 106.5)">19</text>
<text x="68.1" y="102.8" transform="rotate(-90 68.1 102.8)">VIN</text>
<text x="117.5" y="103.3">21</text>
<text x="122.6" y="102.3">GPIO2/CDB</text>
<text x="122.6" y="104.1">GPIO3/RIB</text>
<text x="136.6" y="102.3">GPIO6/CDA</text>
<text x="137.3" y="104.1">GPIO7/RIA</text>
<text x="141.9" y="107.8">VSS</text>
<text x="148.4" y="103.3">28</text>
<text x="148.4" y="107">22</text>
<text x="34.1" y="124.5" transform="rotate(-90 34.1 124.5)">3</text>
<text x="32.2" y="129.6" transform="rotate(-90 32.2 129.6)">1</text>
<text x="35.9" y="129.6" transform="rotate(-90 35.9 129.6)">2</text>
<text x="69.9" y="131.8">VCC</text>
<text x="76.6" y="131">1</text>
<text x="139.2" y="129.1">8</text>
<text x="142" y="129.9">VCC</text>
<text x="148.6" y="129.9">A</text>
<text x="151.6" y="129.1">6</text>
<text x="228" y="127.3">1</text>
<text x="228" y="129.1">2</text>
<text x="228" y="131">3</text>
<text x="232.3" y="128.1">1</text>
<text x="232.3" y="129.9">2</text>
<text x="232.3" y="131.8">3</text>
<text x="53.9" y="136.5">8</text>
<text x="53.9" y="134.6">3</text>
<text x="58.1" y="137.3">A</text>
<text x="58.1" y="135.5">DI</text>
<text x="70.9" y="135.4">RO</text>
<text x="72.1" y="137.3">Y</text>
<text x="76.6" y="134.6">2</text>
<text x="76.6" y="136.5">5</text>
<text x="139.2" y="132.8">2</text>
<text x="142" y="133.6">RE</text>
<text x="148.6" y="133.6">B</text>
<text x="151.6" y="132.8">7</text>
<text x="228" y="132.8">4</text>
<text x="228" y="134.6">5</text>
<text x="232.3" y="133.6">4</text>
<text x="232.3" y="135.5">5</text>
<text x="53.9" y="138.3">7</text>
<text x="58.1" y="139.1">B</text>
<text x="69.7" y="142.8">GND</text>
<text x="72.2" y="139.1">Z</text>
<text x="76.6" y="138.3">6</text>
<text x="76.6" y="142">4</text>
<text x="139.2" y="143.9">5</text>
<text x="139.2" y="140.2">3</text>
<text x="142" y="141">SHDN</text>
<text x="148.1" y="141">DI</text>
<text x="151.6" y="143.9">1</text>
<text x="151.6" y="140.2">4</text>
<text x="161.7" y="142">2</text>
<text x="165.9" y="142.8">A</text>
<text x="177.7" y="139.1">VCC</text>
<text x="179.9" y="142.8">Y</text>
<text x="184.4" y="138.3">5</text>
<text x="184.4" y="142">4</text>
<text x="142" y="144.7">GND</text>
<text x="147.3" y="144.7">RO</text>
<text x="161.7" y="145.7">1</text>
<text x="165.9" y="146.5">N.C</text>
<text x="184.4" y="149.4">3</text>
<text x="95.3" y="154">1</text>
<text x="95.3" y="155.8">2</text>
<text x="99.6" y="154.8">1</text>
<text x="177.5" y="150.2">GND</text>
<text x="95.3" y="157.7">3</text>
<text x="95.3" y="159.5">4</text>
<text x="95.3" y="161.4">5</text>
<text x="99.6" y="156.6">2</text>
<text x="99.6" y="158.5">3</text>
<text x="99.6" y="160.3">4</text>
<text x="99.6" y="162.2">5</text>
</g>
<g font-size="1.3" fill="#808080">
<text x="49.1" y="70.4">XIAO-RP2040</text>
<text x="49.1" y="69.5">U2</text>
</g>
<g font-size="1.2" fill="#808080">
<text x="32.5" y="87.9">D1</text>
<text x="27.9" y="94.4">BAT54S</text>
<text x="30.7" y="123.8">D2</text>
<text x="26" y="130.3">BAT54S</text>
</g>
<text font-size="1" fill="#808080" x="5.3" y="93.3" transform="rotate(-90 5.3 93.3)">J1</text>
<g font-size=".9" fill="#0dab76">
<text x="205.9" y="59.1">pwr</text>
<text x="207.6" y="59.1">0</text>
<text x="178.2" y="64.6">in 0</text>
<text x="205.9" y="61">pwr</text>
<text x="205.9" y="64.6">out 0</text>
<text x="207.6" y="61">0</text>
<text x="229.1" y="62.8">pas 0</text>
<text x="229.1" y="64.6">pas 0</text>
<text x="250.2" y="62.8">paspa0s 1</text>
<text x="250.2" y="64.6">pas 0</text>
<text x="258.6" y="62.8">pas 1 pas 1</text>
<text x="268.6" y="62.8">pas 1</text>
<text x="59.9" y="67.4" transform="rotate(-90 59.9 67.4)">io 0</text>
<text x="62.6" y="67.4" transform="rotate(-90 62.6 67.4)">io 0</text>
<text x="65.4" y="67.4" transform="rotate(-90 65.4 67.4)">io 0</text>
<text x="68.2" y="67.4" transform="rotate(-90 68.2 67.4)">io 0</text>
<text x="150.7" y="70.2">pwr</text>
<text x="152.3" y="70.2">0</text>
<text x="178.2" y="66.5">in 0</text>
<text x="178.2" y="68.3">in 0</text>
<text x="178.2" y="70.2">in 0</text>
<text x="205.9" y="66.5">out 0</text>
<text x="205.9" y="68.3">out 0</text>
<text x="205.9" y="70.2">out 0</text>
<text x="219.9" y="68.3">pas 1</text>
<text x="229.1" y="66.5">pas 0</text>
<text x="229.1" y="68.3">papsa0s 1</text>
<text x="250.2" y="66.5">pas 0</text>
<text x="250.2" y="68.3">pas 0</text>
<text x="258.6" y="70.2">pas 0</text>
<text x="264.9" y="70.2">paspa0s 1</text>
<text x="272.3" y="70.2">pas 1</text>
<text x="102" y="77.5">pas 1</text>
<text x="112" y="77.5">pas</text>
<text x="113.6" y="77.5">1</text>
<text x="115.6" y="73.9">in 0</text>
<text x="115.6" y="77.5">in 0</text>
<text x="150.7" y="73.9">out 0</text>
<text x="150.7" y="77.5">out 0</text>
<text x="178.2" y="73.9">io 0</text>
<text x="178.2" y="75.7">io 0</text>
<text x="178.2" y="77.5">io 0</text>
<text x="44.7" y="79.4">io 0</text>
<text x="44.7" y="82.1">io 0</text>
<text x="82.5" y="82.1">io 0</text>
<text x="82.5" y="79.4">io 0</text>
<text x="115.6" y="81.2">in 0</text>
<text x="115.6" y="83.1">in 0</text>
<text x="150.7" y="83.1">in 0</text>
<text x="150.7" y="81.2">out 0</text>
<text x="150.7" y="79.4">in 0</text>
<text x="167.7" y="80.3" transform="rotate(-90 167.7 80.3)">pas 0</text>
<text x="176" y="80.3" transform="rotate(-90 176 80.3)">pas 0</text>
<text x="178.2" y="79.4">io 0</text>
<text x="205.9" y="83.1">pwr 0</text>
<text x="211.9" y="83.3" transform="rotate(-90 211.9 83.3)">0</text>
<text x="9.9" y="85.8">pas 1</text>
<text x="19.9" y="85.8">pas 1</text>
<text x="27.6" y="84.9" transform="rotate(-90 27.6 84.9)">pas 1</text>
<text x="35.9" y="86.7" transform="rotate(-90 35.9 86.7)">pas</text>
<text x="35.9" y="85.1" transform="rotate(-90 35.9 85.1)">0</text>
<text x="44.7" y="84.9">io 0</text>
<text x="44.7" y="87.7">io 0</text>
<text x="82.5" y="87.7">io 0</text>
<text x="82.5" y="84.9">io 0</text>
<text x="115.1" y="84.9">o</text>
<text x="115.5" y="84.9">ut 0</text>
<text x="115.6" y="86.7">in 0</text>
<text x="115.6" y="88.6">io 0</text>
<text x="150.7" y="88.6">in 0</text>
<text x="150.7" y="86.7">out 0</text>
<text x="167.7" y="88.5" transform="rotate(-90 167.7 88.5)">pas 0</text>
<text x="176" y="88.5" transform="rotate(-90 176 88.5)">pas 0</text>
<text x="205.9" y="84.9">pwr 0</text>
<text x="211.9" y="84.9" transform="rotate(-90 211.9 84.9)">pas</text>
<text x="218.3" y="84.9" transform="rotate(-90 218.3 84.9)">pas 0</text>
<text x="263.5" y="84.9" transform="rotate(-90 263.5 84.9)">pas 1</text>
<text x="8.8" y="95">pas</text>
<text x="9.9" y="91.4">pas 1</text>
<text x="10.4" y="95">0</text>
<text x="19.9" y="91.4">pas 1</text>
<text x="27.6" y="93.1" transform="rotate(-90 27.6 93.1)">pas 1</text>
<text x="44.7" y="90.4">io 0</text>
<text x="44.7" y="93.2">io 0</text>
<text x="44.7" y="96">io 0</text>
<text x="82.5" y="96">io 0</text>
<text x="82.5" y="93.2">io 0</text>
<text x="82.5" y="90.4">io 0</text>
<text x="115.1" y="94.1">o</text>
<text x="115.5" y="94.1">ut 0</text>
<text x="115.6" y="92.3">in 0</text>
<text x="150.7" y="92.3">in 0</text>
<text x="150.7" y="90.4">out 0</text>
<text x="211.9" y="93.1" transform="rotate(-90 211.9 93.1)">pas 0</text>
<text x="218.3" y="93.1" transform="rotate(-90 218.3 93.1)">pas 0</text>
<text x="263.5" y="93.1" transform="rotate(-90 263.5 93.1)">pas 1</text>
<text x="8.8" y="96.9">paspa0s</text>
<text x="8.8" y="98.7">pas 0</text>
<text x="8.8" y="100.6">pas</text>
<text x="10.4" y="100.6">0</text>
<text x="11.5" y="96.9">1</text>
<text x="15.7" y="100.6" transform="rotate(-90 15.7 100.6)">pas 0</text>
<text x="19.1" y="96.9">papsa1s 1</text>
<text x="20.3" y="99.6" transform="rotate(-90 20.3 99.6)">pas 1</text>
<text x="29.1" y="96.9">pas 1</text>
<text x="34.1" y="96.8" transform="rotate(-90 34.1 96.8)">pas 0</text>
<text x="37.8" y="96.8" transform="rotate(-90 37.8 96.8)">pas 0</text>
<text x="100.4" y="97.8" transform="rotate(-90 100.4 97.8)">pas 1</text>
<text x="103.8" y="99.6">pas 1</text>
<text x="110.1" y="99.6">pas 1</text>
<text x="115.6" y="97.8">io 0</text>
<text x="115.6" y="99.6">io 0</text>
<text x="115.6" y="101.5">io 0</text>
<text x="150.7" y="97.8">io 0</text>
<text x="150.7" y="99.6">io 0</text>
<text x="150.7" y="101.5">io 0</text>
<text x="157.5" y="100.6" transform="rotate(-90 157.5 100.6)">pas 0</text>
<text x="20.3" y="107.8" transform="rotate(-90 20.3 107.8)">pas</text>
<text x="20.3" y="106.2" transform="rotate(-90 20.3 106.2)">1</text>
<text x="100.4" y="106" transform="rotate(-90 100.4 106)">pas 1</text>
<text x="109.6" y="103.3" transform="rotate(-90 109.6 103.3)">pas 1</text>
<text x="115.6" y="103.3">io 0</text>
<text x="150.7" y="103.3">io 0</text>
<text x="150.7" y="107">pwr 0</text>
<text x="157.5" y="107.1" transform="rotate(-90 157.5 107.1)">0</text>
<text x="15.7" y="108.7" transform="rotate(-90 15.7 108.7)">pas 0</text>
<text x="61.7" y="108" transform="rotate(-90 61.7 108)">io 0</text>
<text x="67.2" y="108" transform="rotate(-90 67.2 108)">io 0</text>
<text x="109.6" y="111.5" transform="rotate(-90 109.6 111.5)">pas 1</text>
<text x="157.5" y="108.7" transform="rotate(-90 157.5 108.7)">pas</text>
<text x="8" y="121.7">pas 1</text>
<text x="18" y="121.7">pas 1</text>
<text x="25.8" y="120.8" transform="rotate(-90 25.8 120.8)">pas 1</text>
<text x="34.1" y="122.7" transform="rotate(-90 34.1 122.7)">pas</text>
<text x="34.1" y="121" transform="rotate(-90 34.1 121)">0</text>
<text x="8" y="127.3">pas 1</text>
<text x="18" y="127.3">pas 1</text>
<text x="25.8" y="129" transform="rotate(-90 25.8 129)">pas 1</text>
<text x="35.9" y="131" transform="rotate(-90 35.9 131)">0</text>
<text x="78.8" y="131">pwr 0</text>
<text x="129.9" y="131.9" transform="rotate(-90 129.9 131.9)">pas 1</text>
<text x="136.8" y="129.1">io 0</text>
<text x="153.4" y="129.1">io</text>
<text x="154.4" y="129.1">0</text>
<text x="224.5" y="127.3">pas 0</text>
<text x="224.5" y="129.1">pas 0</text>
<text x="224.5" y="131">pas 0</text>
<text x="32.2" y="132.7" transform="rotate(-90 32.2 132.7)">pas 0</text>
<text x="35.9" y="132.7" transform="rotate(-90 35.9 132.7)">pas</text>
<text x="51.1" y="136.5">in 0</text>
<text x="51.1" y="134.6">in 0</text>
<text x="78.8" y="134.6">out 0</text>
<text x="78.8" y="136.5">out 0</text>
<text x="136.8" y="132.8">io 0</text>
<text x="153.4" y="132.8">io</text>
<text x="154.4" y="132.8">0</text>
<text x="224.5" y="132.8">pas 0</text>
<text x="224.5" y="134.6">pas 0</text>
<text x="51.1" y="138.3">in</text>
<text x="52" y="138.3">0</text>
<text x="78.8" y="138.3">out 0</text>
<text x="78.8" y="142">pwr 0</text>
<text x="129.9" y="140" transform="rotate(-90 129.9 140)">pas 1</text>
<text x="136.8" y="143.9">io 0</text>
<text x="136.8" y="140.2">io 0</text>
<text x="153.4" y="143.9">io 0</text>
<text x="153.4" y="140.2">io</text>
<text x="154.4" y="140.2">0</text>
<text x="158.9" y="142">in 0</text>
<text x="186.6" y="138.3">pwr</text>
<text x="186.6" y="142">out 0</text>
<text x="188.2" y="138.3">0</text>
<text x="192.5" y="141.1" transform="rotate(-90 192.5 141.1)">pas 1</text>
<text x="158.9" y="145.7">io 0</text>
<text x="186.6" y="149.4">pwr</text>
<text x="188.2" y="149.4">0</text>
<text x="192.5" y="149.2" transform="rotate(-90 192.5 149.2)">pas 1</text>
<text x="91.8" y="154">pas 0</text>
<text x="91.8" y="155.8">pas 0</text>
<text x="42.1" y="159.5">pas 1</text>
<text x="52.1" y="159.5">pas 1</text>
<text x="91.8" y="157.7">pas 0</text>
<text x="91.8" y="159.5">pas 0</text>
<text x="91.8" y="161.4">pas 0</text>
</g>
</svg>
